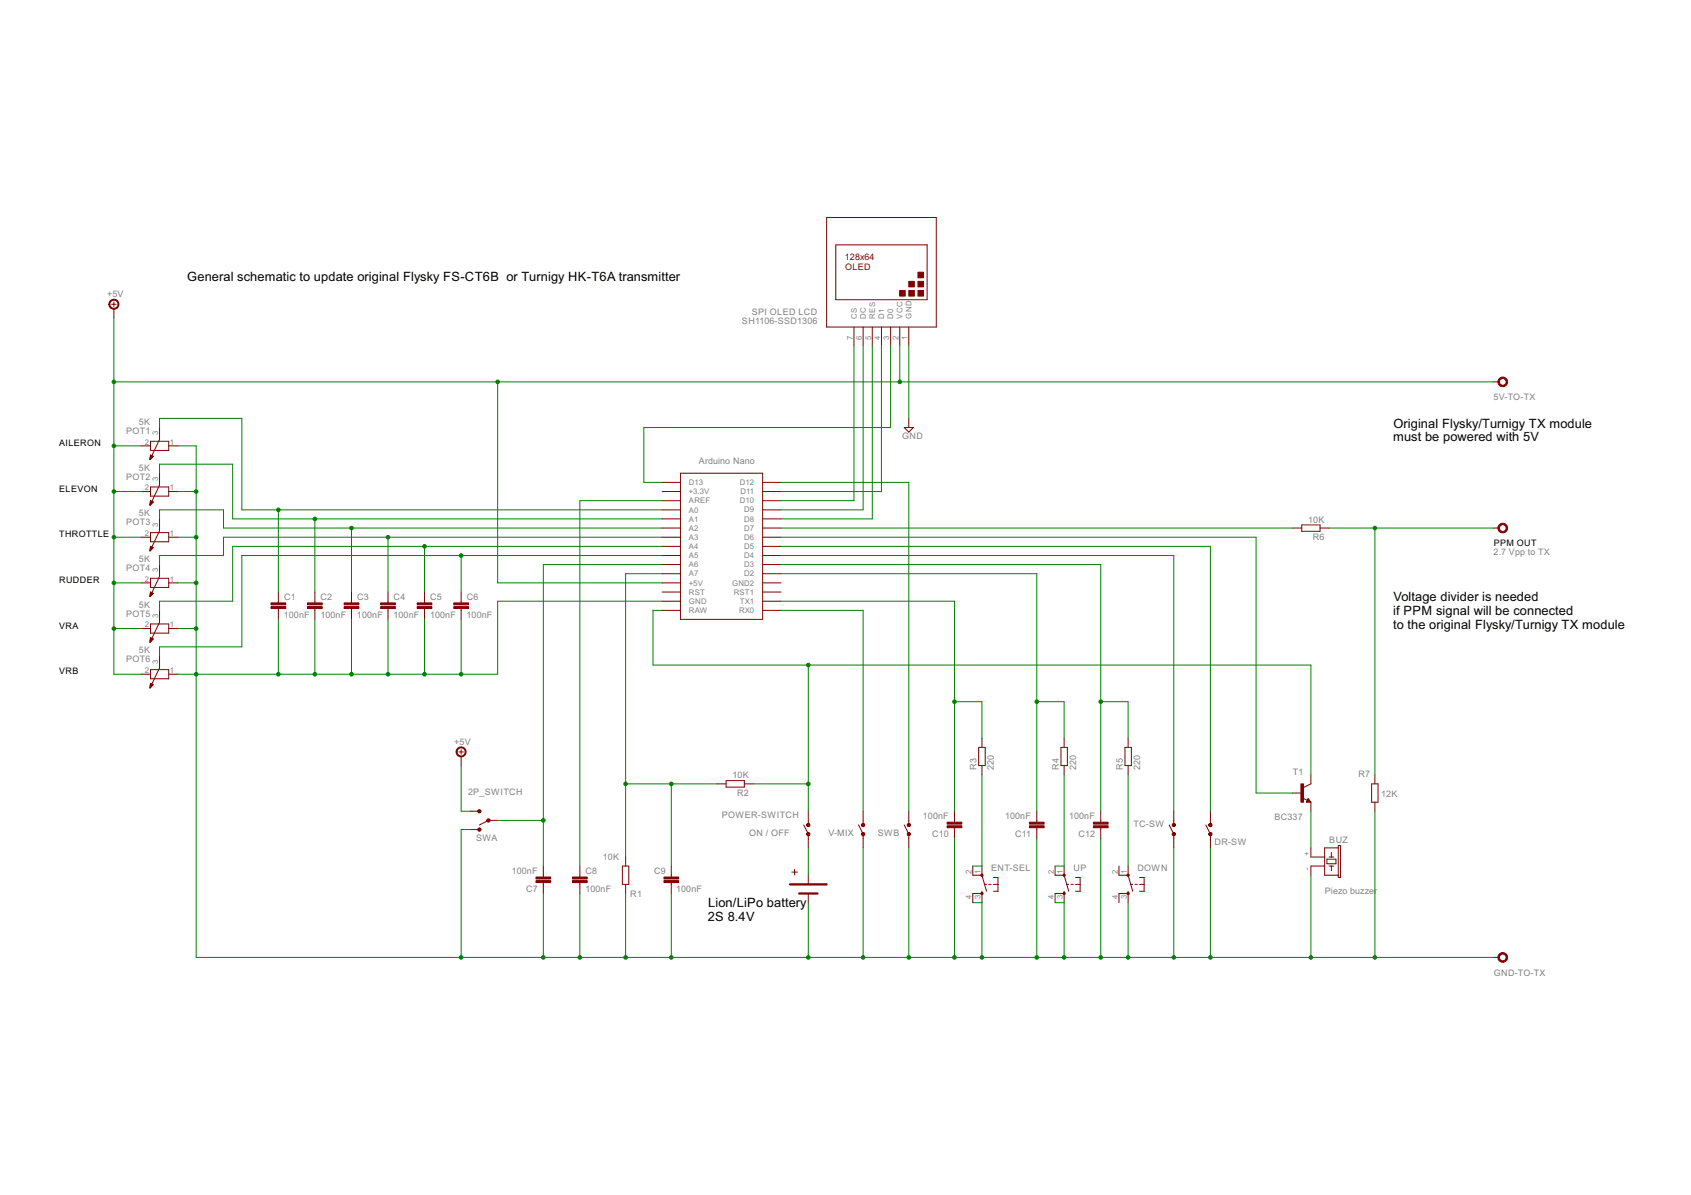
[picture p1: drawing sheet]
<svg xmlns="http://www.w3.org/2000/svg" width="297mm" height="210mm" viewBox="0 0 297 210" stroke-linecap="round" stroke-linejoin="round" font-family="sans-serif">
<g fill="none" stroke="#800000" stroke-width=".18">
<path d="M145.2 38.2h19.3v19.2h-19.3zM19.6 53.4h.8M20 53v.8M20 54.3v1.6M146.8 43h16.1v9.6h-16.1zM150 57.4v3.3M151.6 57.4v3.3M153.2 57.4v3.3M154.8 57.4v3.3M156.4 57.4v3.3M158.1 57.4v3.3M159.6 57.4v3.3"/>
<path d="M24.8 78.3h1.6M26.4 79.9h.1M26.4 77.5h3.2v1.6h-3.2zM26.4 79.9v.8M26.4 79.9l.5 .3-.5 .5M28 75.1v2.1l-1.6 3.5M29.6 78.3h1.6M158.8 75.1h1.6l-.8 .8zM159.6 73.5v1.6M262.4 67.1h.9M24.8 86.3h1.6M24.8 94.4h1.6"/>
<path d="M26.4 80.7h.1M26.4 80.6h.1M26.4 88.7h.1M26.4 88.6h.1M26.4 96.7h.1M26.4 96.6h.1M26.4 80.5h.1M26.4 80.5h.2M26.4 80.4h.3M26.4 88.5h.2M26.4 88.4h.3M26.4 96.5h.2"/>
<path d="M26.4 96.4h.3M26.4 80.3h.3M26.4 80.3h.4M26.4 80.2h.5M26.4 88.3h.4M26.4 88.2h.5M26.4 96.3h.4M26.4 96.2h.5M26.4 80.1h.5M26.4 80.1h.3M26.4 80h.2M26.4 88.1h.4"/>
<path d="M26.4 88.1h.3M26.4 88h.1M26.4 96.1h.4M26.4 96.1h.2M26.4 96h.1M26.4 85.5h3.2v1.6h-3.2zM26.4 93.6h3.2v1.6h-3.2zM26.9 88.2l-.5-.3v.9M26.9 88.2l-.5 .6M26.9 96.2l-.5-.2v.8M26.9 96.2l-.5 .6M28 83.1v2.1l-1.6 3.6"/>
<path d="M28 91.1v2.1l-1.6 3.6M28 99.2v2.1l-1.6 3.5M29.6 86.3h1.6M29.6 94.4h1.6M116.3 86.3h3.2M116.3 87.9h3.2M116.3 99.2h3.2M116.3 97.6h3.2M116.3 96h3.2M116.3 94.4h3.2M116.3 92.8h3.2M116.3 91.1h3.2"/>
<path d="M116.3 89.6h3.2M116.3 84.7h3.2M119.5 83.1h14.5v25.7h-14.5zM134 86.3h3.2M134 87.9h3.2M134 99.2h3.2M134 97.6h3.2M134 96h3.2M134 94.4h3.2M134 92.8h3.2M134 91.1h3.2M134 89.6h3.2"/>
<path d="M134 84.7h3.2M227.1 92.8h1.6M228.7 92.2h3.2v1.1h-3.2zM231.9 92.8h1.6M262.4 92.8h.9M24.8 102.4h1.6M24.8 110.4h1.6M24.8 118.4h1.6M26.4 104.8h.1M26.4 104.7h.1M26.4 104.6h.1M26.4 112.8h.1"/>
<path d="M26.4 112.7h.1M26.4 112.6h.1M26.4 104.5h.2M26.4 104.5h.3M26.4 112.6h.2M26.4 112.5h.2M26.4 112.5h.3M26.4 104.4h.3M26.4 104.3h.4M26.4 104.3h.5M26.4 112.4h.4M26.4 112.3h.4"/>
<path d="M26.4 112.3h.5M26.4 104.2h.5M26.4 104.1h.3M26.4 104.1h.2M26.4 104h.1M26.4 112.2h.4M26.4 112.1h.3M26.4 112.1h.2M26.4 101.6h3.2v1.6h-3.2zM26.4 109.6h3.2v1.6h-3.2zM26.4 117.6h3.2v1.6h-3.2zM26.4 104l.5 .2-.5 .6z"/>
<path d="M26.4 112l.5 .2-.5 .6zM28 107.2v2.1l-1.6 3.5M28 115.2v2.1l-1.6 3.5M29.6 102.4h1.6M29.6 110.4h1.6M29.6 118.4h1.6M48.9 104v1.9M48.9 106.9v1.9M55.3 104v1.9M55.3 106.9v1.9M61.7 104v1.9M61.7 106.9v1.9"/>
<path d="M68.2 104v1.9M68.2 106.9v1.9M74.6 104v1.9M74.6 106.9v1.9M81 104v1.9M81 106.9v1.9M116.3 107.2h3.2M116.3 105.6h3.2M116.3 104h3.2M116.3 102.4h3.2M116.3 100.8h3.2M134 107.2h3.2"/>
<path d="M134 105.6h3.2M134 104h3.2M134 102.4h3.2M134 100.8h3.2M26.4 120.8h.1M26.4 120.7h.1M26.4 120.6h.2M26.4 120.5h.2M26.4 120.5h.3M26.4 120.4h.4M26.4 120.3h.4M26.4 120.3h.5"/>
<path d="M26.4 120.2h.4M26.4 120.1h.2M26.4 120.1h.1M26.9 120.3l-.5-.3v.8M26.9 120.3l-.5 .5M80.6 132.1h.8M81 131.7v.8M81 132.9v1.6M125.9 137.7h1.7M127.6 137.1h3.1v1.2h-3.1zM130.7 137.7h1.7M171.9 131.3h1.2v3.2h-1.2z"/>
<path d="M172.5 129.7v1.6M172.5 134.5v1.6M186.4 131.3h1.1v3.2h-1.1zM186.9 129.7v1.6M186.9 134.5v1.6M197.6 131.3h1.1v3.2h-1.1zM198.2 129.7v1.6M198.2 134.5v1.6M227.1 139.3h1.6M230.3 136.1v1.6l-1.3 .6M240.9 137.7h1.2v3.2h-1.2zM241.5 136.1v1.6"/>
<path d="M82.6 142.5h1.6M82.6 145.7h1.6M87.4 144.1h-1.6l-1.6 .8M95.4 152.1v2M95.4 155v2M101.9 152.1v2M101.9 155v2M109.3 152.1h1.1v3.2h-1.1zM109.9 150.5v1.6M109.9 155.3v1.7M117.9 152.1v2M117.9 155v2"/>
<path d="M139.1 153.2h1M139.6 152.7v1M141.2 144.9l.8 1.6M142 142.5v2.4M142 146.7v2.2M142 153.7v1.6M142 157v1.6M150.8 144.9l.8 1.6M151.6 142.5v2.4M151.6 146.7v2.2M158.8 144.9l.8 1.6M159.6 142.5v2.4"/>
<path d="M159.6 146.7v2.2M167.7 142.5v1.9M167.7 145.4v1.9M170.9 152.1v1.6h1.6M172.5 152.1v1.6M172.5 156.5v2.1M172.5 157h-1.6v1.6M172.5 153.7l.8 2.8M172.9 155.3h.4M173.7 155.3h.4M174.5 155.3h.8M174.5 154.1h.8v2.4h-.8"/>
<path d="M182.1 142.5v1.9M182.1 145.4v1.9M185.3 152.1v1.6h1.6M186.9 157h-1.6v1.6M186.9 152.1v1.6M186.9 156.5v2.1M186.9 153.7l.8 2.8M187.3 155.3h.4M188.1 155.3h.4M188.9 155.3h.8M188.9 154.1h.8v2.4h-.8M193.4 142.5v1.9"/>
<path d="M193.4 145.4v1.9M196.6 152.1v1.6h1.6M198.2 157h-1.6v1.6M198.2 152.1v1.6M198.2 156.5v2.1M198.2 153.7l.8 2.8M198.6 155.3h.4M199.4 155.3h.4M200.2 155.3h.8M200.2 154.1h.8v2.4h-.8M205.4 144.9l.8 1.6M206.2 142.5v2.4"/>
<path d="M206.2 146.7v2.2M211.8 144.9l.8 1.6M212.6 142.5v2.4M212.6 146.7v2.2M228.9 140.2l.7 .4M229.8 140.3l.5 .6h-.8zM229.8 140.6l.1 .1h-.3l.2-.3 .3 .4h-.5M230.3 140.9v1.6M230.3 148.9v1.6h2.4M232.7 152.1h-2.4v1.6M233.1 150.9h1.6v.8h-1.6zM233.5 152.1h.8"/>
<path d="M233.5 150.5h.8M233.9 149.7v.8M233.9 152.1v.8M235.1 148.5h.4v5.6h-.4zM235.1 148.9h-2.4v4.8h2.4M241.5 140.9v1.6M262.4 168.2h.9"/>
</g>
<g fill="#800000" stroke="#800000" stroke-width=".18">
<path d="M19.3 52.9a.89 .89 0 0 1 1.4 0 .89 .89 0 0 1-.4 1.4 .89 .89 0 0 1-1.2-.9h.2a.72 .72 0 0 1 1-.7 .72 .72 0 0 1 .2 1.2 .72 .72 0 0 1-1.2-.2v-.3h-.2z" fill-rule="evenodd"/>
<path d="M141.8 144.8a.28 .28 0 0 1 .2-.2 .28 .28 0 0 1 .3 .2l-.1 .3-.2 .1-.3-.3 .2-.1 .3 .1-.1 .1-.2 .1-.2-.2z" fill-rule="evenodd"/>
<path d="M141.8 146.4l.1-.2a.29 .29 0 0 1 .4 .3 .29 .29 0 0 1-.4 .3l-.2-.3 .3-.2 .2 .2-.1 .1-.2 .1-.2-.2z" fill-rule="evenodd"/>
<path d="M263.3 92.2a.85 .85 0 0 1 1.4 .1 .85 .85 0 0 1-.5 1.3 .85 .85 0 0 1-1.1-.8h.3a.59 .59 0 0 1 .8-.6 .59 .59 0 0 1 .2 .9 .59 .59 0 0 1-1-.2v-.1h-.3z" fill-rule="evenodd"/>
<path d="M151.4 144.8a.28 .28 0 0 1 .3-.2 .28 .28 0 0 1 .2 .2 .29 .29 0 0 1-.1 .3 .29 .29 0 0 1-.3 .1l-.2-.3 .3-.1 .2 .1-.1 .1-.1 .1-.3-.2z" fill-rule="evenodd"/>
<path d="M151.5 146.2a.3 .3 0 0 1 .4 .3 .3 .3 0 0 1-.4 .3l-.2-.3 .3-.2 .2 .2-.2 .2-.3-.2z" fill-rule="evenodd"/>
<path d="M206 144.8a.29 .29 0 0 1 .3-.1 .29 .29 0 0 1 .2 .3l-.1 .1-.3 .1-.2-.3 .2-.1 .3 .1-.1 .1-.2 .1-.2-.2z" fill-rule="evenodd"/>
<path d="M206 146.4l.1-.2a.3 .3 0 0 1 .4 .3 .3 .3 0 0 1-.4 .3l-.2-.3 .3-.2 .2 .2-.1 .1-.2 .1-.2-.2z" fill-rule="evenodd"/>
<path d="M212.4 144.8a.3 .3 0 0 1 .4-.1 .3 .3 0 0 1 0 .4 .3 .3 0 0 1-.3 .1 .3 .3 0 0 1-.2-.3l.3-.1 .2 .1-.2 .2-.3-.2z" fill-rule="evenodd"/>
<path d="M212.4 146.4l.1-.2a.3 .3 0 0 1 .4 .3 .3 .3 0 0 1-.4 .3l-.2-.3 .3-.2 .2 .2-.1 .1-.1 .1-.3-.2z" fill-rule="evenodd"/>
<path d="M159.4 144.8a.29 .29 0 0 1 .4-.1 .29 .29 0 0 1 .1 .3l-.1 .1-.3 .1-.1-.3 .2-.1 .2 .1-.1 .1-.1 .1-.2-.2z" fill-rule="evenodd"/>
<path d="M159.4 146.4l.1-.2a.3 .3 0 0 1 .4 .3 .3 .3 0 0 1-.4 .3l-.1-.3 .3-.2 .1 .2-.1 .1-.1 .1-.2-.2z" fill-rule="evenodd"/>
<path d="M84 145.6l.1-.1a.28 .28 0 0 1 .3 .1 .28 .28 0 0 1 0 .3l-.2 .1-.2-.1-.1-.2 .2-.1 .3 .1-.1 .1-.2 .1-.2-.2z" fill-rule="evenodd"/>
<path d="M84 142.3h.4l.1 .3-.1 .1-.3 .1-.2-.3 .2-.2 .3 .2-.1 .1h-.2l-.2-.1z" fill-rule="evenodd"/>
<path d="M85.6 144a.28 .28 0 0 1 .3-.2 .28 .28 0 0 1 .2 .2 .29 .29 0 0 1-.1 .3 .29 .29 0 0 1-.3 .1l-.2-.3 .2-.1 .3 .1-.1 .1-.2 .1-.2-.2z" fill-rule="evenodd"/>
<path d="M80.3 131.6a.88 .88 0 0 1 1.4 0 .88 .88 0 0 1-.4 1.3 .88 .88 0 0 1-1.2-.8h.2a.72 .72 0 0 1 1-.6 .72 .72 0 0 1 .2 1.2 .72 .72 0 0 1-1.2-.4v-.2h-.2z" fill-rule="evenodd"/>
<path d="M263.3 66.6a.85 .85 0 0 1 1.4 0 .85 .85 0 0 1-.5 1.3 .85 .85 0 0 1-1.1-.8h.3a.59 .59 0 0 1 .8-.6 .59 .59 0 0 1 .2 1 .59 .59 0 0 1-1-.2v-.2h-.3z" fill-rule="evenodd"/>
<path d="M263.3 167.7a.85 .85 0 0 1 1.4 0 .85 .85 0 0 1-.5 1.3 .85 .85 0 0 1-1.1-.8h.3a.6 .6 0 0 1 .8-.6 .6 .6 0 0 1 .2 1 .6 .6 0 0 1-1-.2v-.2h-.3z" fill-rule="evenodd"/>
<circle cx="172.5" cy="153.7" r=".21"/>
<circle cx="172.5" cy="156.9" r=".21"/>
<circle cx="186.9" cy="153.7" r=".21"/>
<circle cx="186.9" cy="156.9" r=".21"/>
<circle cx="198.2" cy="153.7" r=".21"/>
<circle cx="198.2" cy="156.9" r=".21"/>
</g>
<path d="M138.8 155.3h6.4M140.4 157h3.2" fill="none" stroke="#800000" stroke-width=".4"/>
<g fill="#800000" stroke="#800000" stroke-width=".18">
<path d="M47.6 106.6h2.6v.3h-2.6z"/>
<path d="M47.6 105.9h2.6v.3h-2.6z"/>
<path d="M54 106.6h2.6v.3h-2.6z"/>
<path d="M54 105.9h2.6v.3h-2.6z"/>
<path d="M60.5 106.6h2.5v.3h-2.5z"/>
<path d="M60.5 105.9h2.5v.3h-2.5z"/>
<path d="M66.9 106.6h2.5v.3h-2.5z"/>
<path d="M66.9 105.9h2.5v.3h-2.5z"/>
<path d="M73.3 106.6h2.6v.3h-2.6z"/>
<path d="M73.3 105.9h2.6v.3h-2.6z"/>
<path d="M79.7 106.6h2.6v.3h-2.6z"/>
<path d="M79.7 105.9h2.6v.3h-2.6z"/>
<path d="M161.2 51h1v1h-1z"/>
<path d="M159.6 51h1v1h-1z"/>
<path d="M161.2 49.4h1v1h-1z"/>
<path d="M158 51h1v1h-1z"/>
<path d="M161.2 47.8h1v1h-1z"/>
<path d="M159.6 49.4h1v1h-1z"/>
<path d="M100.6 154.7h2.5v.3h-2.5z"/>
<path d="M100.6 154.1h2.5v.3h-2.5z"/>
<path d="M180.8 144.4h2.6v.4h-2.6z"/>
<path d="M180.8 145.1h2.6v.3h-2.6z"/>
<path d="M192.1 144.4h2.5v.4h-2.5z"/>
<path d="M192.1 145.1h2.5v.3h-2.5z"/>
<path d="M166.4 144.4h2.6v.4h-2.6z"/>
<path d="M166.4 145.1h2.6v.3h-2.6z"/>
<path d="M228.5 137.7h.5v3.2h-.5z"/>
<path d="M94.1 154.1h2.6v.3h-2.6z"/>
<path d="M94.1 154.7h2.6v.3h-2.6z"/>
<path d="M116.6 154.1h2.6v.3h-2.6z"/>
<path d="M116.6 154.7h2.6v.3h-2.6z"/>
</g>
<g fill="none" stroke="#008000" stroke-width=".18">
<path d="M20 55.9v62.5h4.8M20 78.3h4.8M20 67.1h242.4M28 75.1v-1.6h14.5v16.1h73.8M31.2 78.3h3.3v89.9h227.9M87.4 67.1v35.3h28.9M150 60.7v27.2h-12.8M151.6 60.7v28.9h-14.4M153.2 60.7v30.4h-16M154.8 60.7v25.6h-17.6M156.4 60.7v14.4h-43.3v9.6h3.2M158.1 60.7v6.4"/>
<path d="M159.6 60.7v12.8M20 94.4h4.8M20 86.3h4.8M28 91.1v-1.5h11.3v3.2h77M28 83.1v-1.6h12.9v9.6h75.4M31.2 94.4h3.3M31.2 86.3h3.3M48.9 89.6v14.4M55.3 91.1v12.9M61.7 92.8v11.2M68.2 94.4v9.6M74.6 96v8"/>
<path d="M81 97.6v6.4M116.3 97.6h-73.8v16h-14.5v1.6M116.3 94.4h-77v3.2h-11.3v1.6M116.3 96h-75.4v9.6h-12.9v1.6M116.3 99.2h-20.9v52.9M116.3 87.9h-14.4v64.2M137.2 92.8h89.9M137.2 97.6h69v44.9M137.2 94.4h83.4v44.9h6.5M137.2 96h75.4v46.5M137.2 84.7h22.4v57.8M137.2 99.2h56.2v43.3"/>
<path d="M233.5 92.8h28.9M241.5 92.8v43.3M20 102.4h4.8M20 110.4h4.8M31.2 102.4h3.3M31.2 110.4h3.3M48.9 108.8v9.6M55.3 108.8v9.6M61.7 108.8v9.6M68.2 108.8v9.6M74.6 108.8v9.6M81 108.8v9.6"/>
<path d="M116.3 105.6h-28.9v12.8h-56.2M116.3 100.8h-6.4v49.7M116.3 107.2h-1.6v9.6h115.6v19.3M137.2 105.6h30.5v36.9M137.2 100.8h44.9v41.7M137.2 107.2h14.4v35.3M142 116.8v25.7M81 134.5v8h1.6M109.9 137.7h16M117.9 137.7v14.4M132.4 137.7h9.6M167.7 123.3h4.8v6.4"/>
<path d="M172.5 136.1v16h-1.6M182.1 123.3h4.8v6.4M186.9 136.1v16h-1.6M193.4 123.3h4.8v6.4M198.2 136.1v16M82.6 145.7h-1.6v22.5M87.4 144.1h8M95.4 157v11.2M101.9 157v11.2M109.9 157v11.2M117.9 157v11.2M142 148.9v4.8"/>
<path d="M142 158.6v9.6M151.6 148.9v19.3M159.6 148.9v19.3M167.7 147.3v20.9M170.9 158.6h1.6v9.6M182.1 147.3v20.9M185.3 158.6h1.6v9.6M193.4 147.3v20.9M198.2 158.6v9.6M206.2 148.9v19.3M212.6 148.9v19.3M230.3 142.5v6.4"/>
<path d="M230.3 153.7v14.5M241.5 142.5v25.7"/>
</g>
<g fill="#008000" stroke="#008000" stroke-width=".18">
<circle cx="48.9" cy="89.6" r=".32"/>
<circle cx="55.3" cy="91.1" r=".32"/>
<circle cx="61.7" cy="92.8" r=".32"/>
<circle cx="68.2" cy="94.4" r=".32"/>
<circle cx="74.6" cy="96" r=".32"/>
<circle cx="81" cy="97.6" r=".32"/>
<circle cx="109.9" cy="137.7" r=".32"/>
<circle cx="117.9" cy="137.7" r=".32"/>
<circle cx="241.5" cy="92.8" r=".32"/>
<circle cx="20" cy="78.3" r=".32"/>
<circle cx="20" cy="86.3" r=".32"/>
<circle cx="20" cy="94.4" r=".32"/>
<circle cx="20" cy="102.4" r=".32"/>
<circle cx="20" cy="110.4" r=".32"/>
<circle cx="158.1" cy="67.1" r=".32"/>
<circle cx="87.4" cy="67.1" r=".32"/>
<circle cx="20" cy="67.1" r=".32"/>
<circle cx="34.5" cy="86.3" r=".32"/>
<circle cx="34.5" cy="94.4" r=".32"/>
<circle cx="34.5" cy="102.4" r=".32"/>
<circle cx="34.5" cy="110.4" r=".32"/>
<circle cx="34.5" cy="118.4" r=".32"/>
<circle cx="48.9" cy="118.4" r=".32"/>
<circle cx="55.3" cy="118.4" r=".32"/>
<circle cx="61.7" cy="118.4" r=".32"/>
<circle cx="68.2" cy="118.4" r=".32"/>
<circle cx="74.6" cy="118.4" r=".32"/>
<circle cx="81" cy="118.4" r=".32"/>
<circle cx="167.7" cy="168.2" r=".32"/>
<circle cx="182.1" cy="168.2" r=".32"/>
<circle cx="172.5" cy="168.2" r=".32"/>
<circle cx="186.9" cy="168.2" r=".32"/>
<circle cx="193.4" cy="168.2" r=".32"/>
<circle cx="198.2" cy="168.2" r=".32"/>
<circle cx="206.2" cy="168.2" r=".32"/>
<circle cx="230.3" cy="168.2" r=".32"/>
<circle cx="212.6" cy="168.2" r=".32"/>
<circle cx="159.6" cy="168.2" r=".32"/>
<circle cx="241.5" cy="168.2" r=".32"/>
<circle cx="151.6" cy="168.2" r=".32"/>
<circle cx="101.9" cy="168.2" r=".32"/>
<circle cx="109.9" cy="168.2" r=".32"/>
<circle cx="117.9" cy="168.2" r=".32"/>
<circle cx="142" cy="168.2" r=".32"/>
<circle cx="95.4" cy="168.2" r=".32"/>
<circle cx="81" cy="168.2" r=".32"/>
<circle cx="167.7" cy="123.3" r=".32"/>
<circle cx="182.1" cy="123.3" r=".32"/>
<circle cx="193.4" cy="123.3" r=".32"/>
<circle cx="95.4" cy="144.1" r=".32"/>
<circle cx="142" cy="137.7" r=".32"/>
<circle cx="142" cy="116.8" r=".32"/>
</g>
<g font-size="2.5">
<text x="32.9" y="49.4">General schematic to update original Flysky FS-CT6B or Turnigy HK-T6A transmitter</text>
<text x="244.7" y="77.5">must be powered with 5V</text>
<text x="244.8" y="75.1">Original Flysky/Turnigy TX module</text>
<text x="244.7" y="108">if PPM signal will be connected</text>
<text x="244.8" y="105.6">Voltage divider is needed</text>
<text x="244.7" y="110.4">to the original Flysky/Turnigy TX module</text>
<text x="124.3" y="161.8">2S 8.4V</text>
<text x="124.4" y="159.3">Lion/LiPo battery</text>
</g>
<g font-size="1.8" fill="#800000">
<text x="148.4" y="45.7">128x64</text>
<text x="148.4" y="47.3">OLED</text>
</g>
<g font-size="1.8" fill="#808080">
<text x="18.8" y="52.2">+5V</text>
<text x="130.3" y="57">SH1106-SSD1306</text>
<text x="132" y="55.4">SPI OLED LCD</text>
<text x="262.4" y="70.3">5V-TO-TX</text>
<text x="22.1" y="76.2">POT1</text>
<text x="24.4" y="74.6">5K</text>
<text x="158.5" y="77.1">GND</text>
<text x="24.4" y="82.6">5K</text>
<text x="122.8" y="81.5">Arduino Nano</text>
<text x="22.1" y="84.3">POT2</text>
<text x="22.1" y="92.3">POT3</text>
<text x="24.4" y="90.7">5K</text>
<text x="229.8" y="91.8">10K</text>
<text x="230.6" y="94.8">R6</text>
<text x="22.1" y="100.3">POT4</text>
<text x="24.4" y="98.7">5K</text>
<text x="262.4" y="97.6">2.7 Vpp to TX</text>
<text x="24.4" y="106.7">5K</text>
<text x="49.9" y="105.4">C1</text>
<text x="56.3" y="105.4">C2</text>
<text x="62.7" y="105.4">C3</text>
<text x="69.1" y="105.4">C4</text>
<text x="75.6" y="105.4">C5</text>
<text x="82" y="105.4">C6</text>
<text x="22.1" y="108.3">POT5</text>
<text x="49.9" y="108.6">100nF</text>
<text x="56.3" y="108.6">100nF</text>
<text x="62.7" y="108.6">100nF</text>
<text x="69.1" y="108.6">100nF</text>
<text x="75.5" y="108.6">100nF</text>
<text x="82" y="108.6">100nF</text>
<text x="22.1" y="116.3">POT6</text>
<text x="24.4" y="114.7">5K</text>
<text x="79.8" y="130.9">+5V</text>
<text x="128.7" y="136.7">10K</text>
<text x="171.5" y="135.3" transform="rotate(-90 171.5 135.3)">R3</text>
<text x="174.6" y="135.3" transform="rotate(-90 174.6 135.3)">220</text>
<text x="186" y="135.3" transform="rotate(-90 186 135.3)">R4</text>
<text x="189" y="135.3" transform="rotate(-90 189 135.3)">220</text>
<text x="197.2" y="135.3" transform="rotate(-90 197.2 135.3)">R5</text>
<text x="200.3" y="135.3" transform="rotate(-90 200.3 135.3)">220</text>
<text x="227.1" y="136.1">T1</text>
<text x="238.6" y="136.5">R7</text>
<text x="82.2" y="139.6">2P_SWITCH</text>
<text x="126.8" y="143.6">POWER-SWITCH</text>
<text x="129.5" y="139.8">R2</text>
<text x="162.1" y="143.9">100nF</text>
<text x="176.6" y="143.9">100nF</text>
<text x="187.8" y="143.9">100nF</text>
<text x="242.6" y="139.9">12K</text>
<text x="83.6" y="147.6">SWA</text>
<text x="131.6" y="146.8">ON / OFF</text>
<text x="145.5" y="146.8">V-MIX</text>
<text x="154.2" y="146.8">SWB</text>
<text x="163.8" y="147.1">C10</text>
<text x="178.3" y="147.1">C11</text>
<text x="189.4" y="147.1">C12</text>
<text x="199.1" y="145.2">TC-SW</text>
<text x="213.3" y="148.4">DR-SW</text>
<text x="223.9" y="144.1">BC337</text>
<text x="233.5" y="148.1">BUZ</text>
<text x="89.9" y="153.5">100nF</text>
<text x="102.9" y="153.5">C8</text>
<text x="105.9" y="151">10K</text>
<text x="114.9" y="153.5">C9</text>
<text x="174.1" y="152.9">ENT-SEL</text>
<text x="188.6" y="152.9">UP</text>
<text x="199.8" y="152.9">DOWN</text>
<text x="92.4" y="156.7">C7</text>
<text x="102.8" y="156.7">100nF</text>
<text x="110.7" y="157.6">R1</text>
<text x="118.8" y="156.7">100nF</text>
<text x="232.7" y="156.9">Piezo buzzer</text>
<text x="262.4" y="171.4">GND-TO-TX</text>
</g>
<g font-size="1.8">
<text x="10.4" y="78.3">AILERON</text>
<text x="10.4" y="86.3">ELEVON</text>
<text x="10.4" y="94.4">THROTTLE</text>
<text x="262.4" y="96">PPM OUT</text>
<text x="10.4" y="102.4">RUDDER</text>
<text x="10.4" y="110.4">VRA</text>
<text x="10.4" y="118.4">VRB</text>
</g>
<g font-size="1.5" fill="#808080">
<text x="149.8" y="59.7" transform="rotate(-90 149.8 59.7)">7</text>
<text x="150.5" y="56" transform="rotate(-90 150.5 56)">CS</text>
<text x="151.4" y="59.7" transform="rotate(-90 151.4 59.7)">6</text>
<text x="152.1" y="56" transform="rotate(-90 152.1 56)">DC</text>
<text x="153" y="59.7" transform="rotate(-90 153 59.7)">5</text>
<text x="153.7" y="56" transform="rotate(-90 153.7 56)">RES</text>
<text x="154.6" y="59.7" transform="rotate(-90 154.6 59.7)">4</text>
<text x="155.3" y="56" transform="rotate(-90 155.3 56)">D1</text>
<text x="156.2" y="59.7" transform="rotate(-90 156.2 59.7)">3</text>
<text x="156.9" y="56" transform="rotate(-90 156.9 56)">D0</text>
<text x="157.8" y="59.7" transform="rotate(-90 157.8 59.7)">2</text>
<text x="158.5" y="56" transform="rotate(-90 158.5 56)">VCC</text>
<text x="159.4" y="59.7" transform="rotate(-90 159.4 59.7)">1</text>
<text x="160.1" y="56" transform="rotate(-90 160.1 56)">GND</text>
<text x="27.8" y="76.5" transform="rotate(-90 27.8 76.5)">3</text>
<text x="25.4" y="78.1">2</text>
<text x="29.9" y="78.1">1</text>
<text x="25.4" y="86.1">2</text>
<text x="27.8" y="84.5" transform="rotate(-90 27.8 84.5)">3</text>
<text x="29.9" y="86.1">1</text>
<text x="121" y="86.8">+3.3V</text>
<text x="121" y="88.4">AREF</text>
<text x="121" y="85.2">D13</text>
<text x="130" y="85.2">D12</text>
<text x="130" y="88.4">D10</text>
<text x="130.1" y="86.8">D11</text>
<text x="25.4" y="94.1">2</text>
<text x="27.8" y="92.5" transform="rotate(-90 27.8 92.5)">3</text>
<text x="29.9" y="94.1">1</text>
<text x="121" y="94.8">A3</text>
<text x="121" y="93.2">A2</text>
<text x="121" y="91.6">A1</text>
<text x="121" y="90">A0</text>
<text x="130.7" y="94.8">D6</text>
<text x="130.7" y="93.2">D7</text>
<text x="130.7" y="91.6">D8</text>
<text x="130.7" y="90">D9</text>
<text x="27.8" y="100.6" transform="rotate(-90 27.8 100.6)">3</text>
<text x="121" y="101.3">A7</text>
<text x="121" y="99.7">A6</text>
<text x="121" y="98.1">A5</text>
<text x="121" y="96.4">A4</text>
<text x="130.7" y="101.3">D2</text>
<text x="130.7" y="99.6">D3</text>
<text x="130.7" y="98">D4</text>
<text x="130.7" y="96.4">D5</text>
<text x="25.4" y="102.2">2</text>
<text x="29.9" y="102.2">1</text>
<text x="121" y="102.9">+5V</text>
<text x="121" y="107.7">RAW</text>
<text x="121" y="106.1">GND</text>
<text x="121" y="104.5">RST</text>
<text x="128.6" y="102.9">GND2</text>
<text x="128.9" y="104.5">RST1</text>
<text x="129.8" y="107.7">RX0</text>
<text x="130" y="106.1">TX1</text>
<text x="25.4" y="110.2">2</text>
<text x="27.8" y="108.6" transform="rotate(-90 27.8 108.6)">3</text>
<text x="29.9" y="110.2">1</text>
<text x="25.4" y="118.2">2</text>
<text x="27.8" y="116.6" transform="rotate(-90 27.8 116.6)">3</text>
<text x="29.9" y="118.2">1</text>
<text x="170.7" y="153.5" transform="rotate(-90 170.7 153.5)">2</text>
<text x="172.3" y="153.5" transform="rotate(-90 172.3 153.5)">1</text>
<text x="185.1" y="153.5" transform="rotate(-90 185.1 153.5)">2</text>
<text x="186.7" y="153.5" transform="rotate(-90 186.7 153.5)">1</text>
<text x="196.3" y="153.5" transform="rotate(-90 196.3 153.5)">2</text>
<text x="197.9" y="153.5" transform="rotate(-90 197.9 153.5)">1</text>
<text x="230" y="152.8" transform="rotate(-90 230 152.8)">-</text>
<text x="230" y="150.3" transform="rotate(-90 230 150.3)">+</text>
<text x="170.7" y="157.9" transform="rotate(-90 170.7 157.9)">4</text>
<text x="172.3" y="157.9" transform="rotate(-90 172.3 157.9)">3</text>
<text x="185.1" y="157.9" transform="rotate(-90 185.1 157.9)">4</text>
<text x="186.7" y="157.9" transform="rotate(-90 186.7 157.9)">3</text>
<text x="196.3" y="157.9" transform="rotate(-90 196.3 157.9)">4</text>
<text x="197.9" y="157.9" transform="rotate(-90 197.9 157.9)">3</text>
</g>
</svg>
